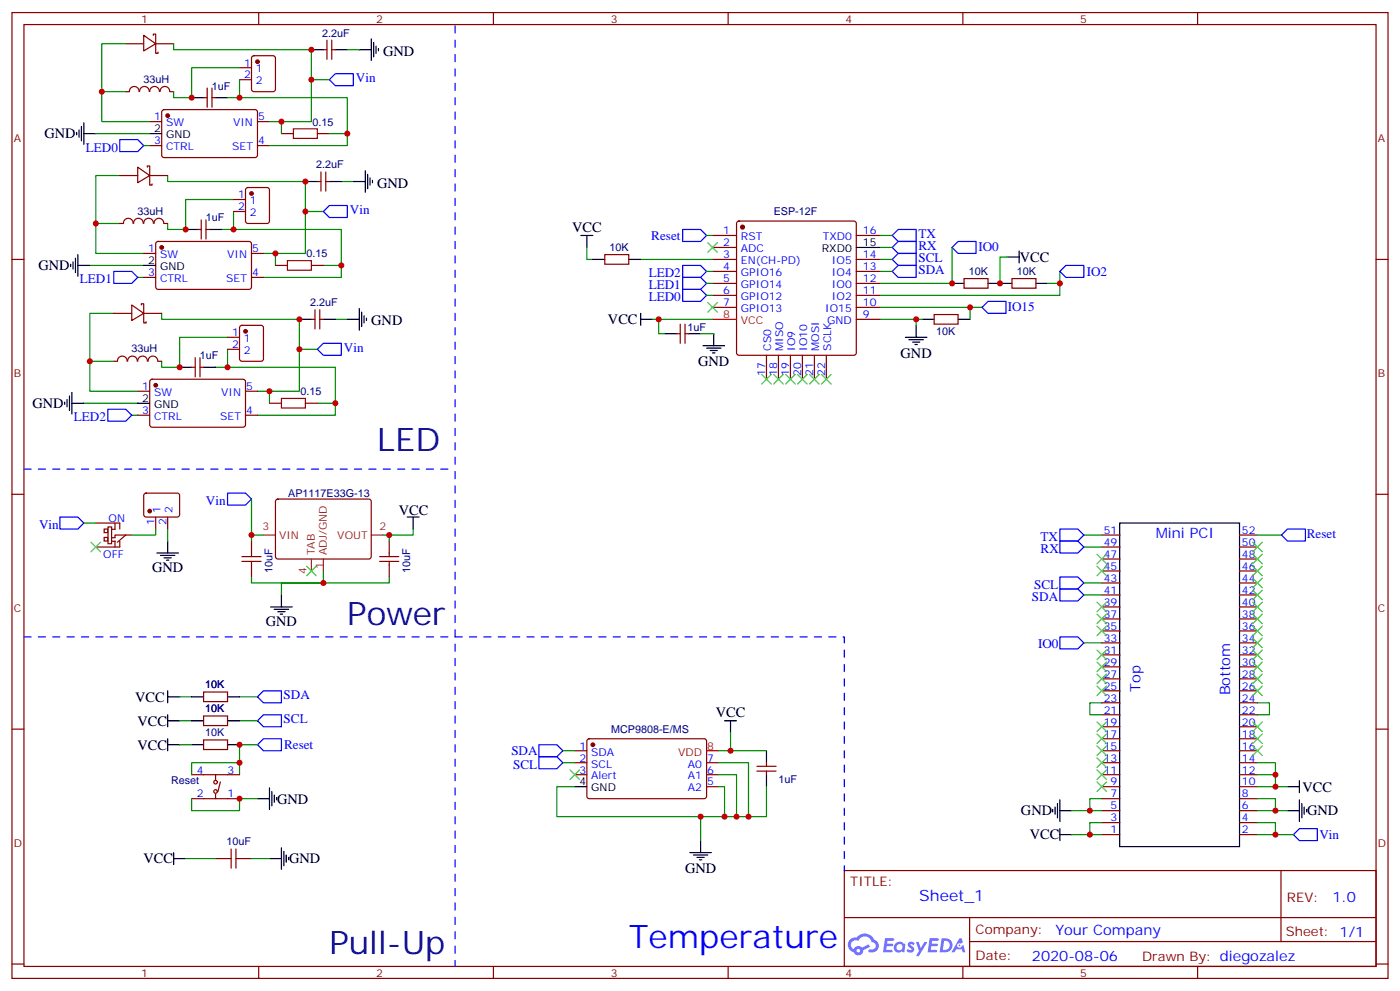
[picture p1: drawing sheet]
<svg xmlns="http://www.w3.org/2000/svg" width="412mm" height="292mm" viewBox="0 0 412 292" stroke-linecap="round" stroke-linejoin="round" font-family="sans-serif">
<g fill="none" stroke="#870000" stroke-width=".35">
<path d="M3.5 3.7h405.4v284.3h-405.4zM7.1 7.2h398.2v277.3h-398.2zM76.2 3.7v3.5M145.3 3.7v3.5M214.5 3.7v3.5M283.6 3.7v3.5M352.8 3.7v3.5M3.5 76.4h3.6M405.3 76.4h3.6M3.5 145.5h3.6M405.3 145.5h3.6M3.5 214.7h3.6"/>
<path d="M405.3 214.7h3.6M248.7 256.3h156.6v28.2h-156.6zM377.3 256.3v20.9M248.7 270.1h156.5M285.6 277.2h119.6M285.6 270.1v14.2M3.5 283.8h3.6M76.2 284.5v3.5M145.3 284.5v3.5M214.5 284.5v3.5M283.6 284.5v3.5M352.8 284.5v3.5"/>
<path d="M405.3 283.8h3.6"/>
</g>
<g fill="#5487ff">
<path d="M267.7 277.5a1.22 1.22 0 0 1 1.7 .2l-.4 .6a.47 .47 0 0 0-.3-.4 .47 .47 0 0 0-.5 .2l.1 .2a1.14 1.14 0 0 1 .8 1.8 1.14 1.14 0 0 1-1.9 0l-.2-.2 .5-.6 .7 .5a.29 .29 0 0 0 .3-.3 .29 .29 0 0 0-.2-.3 1.04 1.04 0 0 1-.6-1.7z"/>
<path d="M260.7 276.2h2.4l.3 .2-.2 .5-1.8 .1-.1 .8h1.5l.3 .4-.3 .4h-1.6l-.2 1.1h1.7l.2 .3-.2 .3-2.6 .1z"/>
<path d="M273.8 276.2h2.4l.3 .2-.1 .5-1.8 .1-.2 .8h1.6l.3 .4-.4 .4-1.6-.1-.1 1.1 1.7 .1 .2 .3-.2 .3-2.6 .1z"/>
<path d="M282.6 276.2h.7l.3 1.3-.6 .3a.69 .69 0 0 0-1 .3 .69 .69 0 0 0 .4 .9 .69 .69 0 0 0 .9-.6l.5-.2 .6 2.2h-.8l-.2-.9h-1.8l-.5 .9h-.8z"/>
<path d="M269.8 277.3h.8l.6 1.8 1.1-1.8h.9l-2.6 4.2h-.8l.9-1.5z"/>
<path d="M277.4 276.2l-.6 4.2h1.3a2.11 2.11 0 0 0 2.5-2.1 2.11 2.11 0 0 0-2.5-2.1zM278.1 277a1.39 1.39 0 0 1 1.7 1.4 1.39 1.39 0 0 1-1.8 1.2h-.3z"/>
<path d="M263.7 277.8a1.54 1.54 0 0 0-.1 2.2 1.54 1.54 0 0 0 2.2 .1l.6 .3 .3-2.3-.2-.3h-.4a1.49 1.49 0 0 0-2.4 0zM264 278.8a.94 .94 0 0 1 1.8 0 .94 .94 0 0 1-1.8 0z"/>
<path d="M250.4 276.6a2.18 2.18 0 0 0 1.1 3.7 1.44 1.44 0 0 0 1.6 .9 1.44 1.44 0 0 0 1.2-1.4l2-1.1-.5-.7-1.9 1a1.47 1.47 0 0 0-2.4 .4 1.39 1.39 0 0 1-.7-1.9 1.39 1.39 0 0 1 2-.5 2.12 2.12 0 0 1 2.2-1.3 2.12 2.12 0 0 1 1.9 1.7 1.14 1.14 0 0 1 1.1 1.4 1.14 1.14 0 0 1-1.7 .7 .43 .43 0 0 0-.5 .4 .43 .43 0 0 0 .4 .5 1.98 1.98 0 0 0 2.5-1.2 1.98 1.98 0 0 0-1.2-2.6 3.1 3.1 0 0 0-5.3-.6l-.9 .1zM252.3 279.9a.55 .55 0 0 1 1.1 0 .55 .55 0 0 1-1.1 0z"/>
<circle cx="282.6" cy="278.3" r=".26"/>
</g>
<g fill="none" stroke="#870000" stroke-width=".35">
<path d="M37 12.9h5.3M42.3 10.4l3.6 2.5-3.6 2.1zM45.2 10.4v-.3h.7v5.6h.7v-.4M45.9 12.9h5.3M70.6 19.9h3.5M74.3 16.6l.5-.2h5.6l.7 .4v9.5l-.4 .6-5.9 .1-.7-.5v-9.4zM95.2 14.6h1.1M96.3 11.8v5.7M97.7 11.8v5.7M97.7 14.6h1.1M37 27h1.1M38.1 27a1.41 1.41 0 0 1 1.4-1.5 1.41 1.41 0 0 1 1.5 1.5"/>
<path d="M41.1 27a1.41 1.41 0 0 1 1.4-1.5 1.41 1.41 0 0 1 1.4 1.5M44.1 35.8h3.5M44.1 27a1.41 1.41 0 0 1 1.4-1.5 1.41 1.41 0 0 1 1.4 1.5M47.2 27a1.41 1.41 0 0 1 1.4-1.5 1.41 1.41 0 0 1 1.4 1.5M47.9 32.5l.4-.2h27.1l.4 .7v13l-.7 .4-27-.1-.5-.6v-12.7zM50.1 27h1.1M60 28.8h1M61 25.9v5.7M62.4 25.9v5.7M62.4 28.8h1.1M70.6 23.5h3.5M75.8 35.8h3.6"/>
<path d="M82.9 39.3h3.5M93.5 39.3h3.5M35.3 51.7h5.3M40.6 49.2l3.5 2.5-3.5 2.1zM43.4 49.2v-.3h.7v5.6h.7v-.3M44.1 42.9h3.5M44.1 51.7h5.3M68.8 58.7h3.5M72.6 55.4l.4-.2h5.7l.6 .4 .1 9.5-.5 .6-5.9 .1-.6-.5-.1-9.4zM75.8 42.9h3.6M93.5 53.4h1M94.5 50.6v5.7"/>
<path d="M96 50.6v5.7M96 53.4h1M35.3 65.8h1M36.4 65.8a1.41 1.41 0 0 1 1.4-1.5 1.41 1.41 0 0 1 1.4 1.5M39.4 65.8a1.41 1.41 0 0 1 1.4-1.5 1.41 1.41 0 0 1 1.4 1.5M42.3 74.6h3.6M42.4 65.8a1.41 1.41 0 0 1 1.4-1.5 1.41 1.41 0 0 1 1.4 1.5M45.4 65.8a1.41 1.41 0 0 1 1.4-1.5 1.41 1.41 0 0 1 1.4 1.5M46.1 71.3l.5-.2h27.1l.4 .7-.1 13-.6 .4-27.1-.1-.4-.6v-12.7zM48.3 65.8h1.1M58.2 67.6h1.1M59.3 64.7v5.7"/>
<path d="M60.7 64.7v5.7M60.7 67.6h1M68.8 62.3h3.5M74.1 74.6h3.5M81.1 78.1h3.6M91.7 78.1h3.5M178.2 75h7v2.8h-7zM209.9 69.3h7.1M209.9 72.8h7.1M209.9 76.4h7.1M209.9 79.9h7.1M217.2 65.3l.5-.2h33.8l.5 .2 .2 .5v38.1l-.2 .5-.5 .2h-33.8l-.5-.2-.2-.5v-38.1z"/>
<path d="M252.2 69.3h7.1M252.2 76.4h7.1M252.2 79.9h7.1M33.5 92.3h5.3M38.8 89.8l3.5 2.5-3.5 2.1zM41.6 89.8v-.4h.7v5.7h.7v-.4M42.3 81.7h3.6M42.3 92.3h5.3M67 99.3h3.6M70.8 96l.5-.2h5.6l.7 .4v9.5l-.5 .6-5.8 .1-.7-.5v-9.4zM74.1 81.7h3.5M91.7 94h1.1"/>
<path d="M92.8 91.2v5.6M94.2 94h1M94.2 91.2v5.6M199.3 98.2h1.1M200.4 95.4v5.7M201.8 95.4v5.7M201.8 98.2h1M209.9 83.4h7.1M209.9 87h7.1M209.9 90.5h7.1M252.2 83.4h7.1M252.2 87h7.1"/>
<path d="M252.2 90.5h7.1M252.2 94h7.1M275.2 92.6h7v2.8h-7zM284 82h7v2.8h-7zM298.1 82h7.1v2.8h-7.1zM33.5 106.4h1.1M34.6 106.3a1.41 1.41 0 0 1 1.4-1.5 1.41 1.41 0 0 1 1.4 1.5M37.6 106.3a1.41 1.41 0 0 1 1.4-1.5 1.41 1.41 0 0 1 1.4 1.5M40.6 115.2h3.5M40.6 106.3a1.41 1.41 0 0 1 1.4-1.5 1.41 1.41 0 0 1 1.4 1.5M43.6 106.3a1.41 1.41 0 0 1 1.4-1.5 1.41 1.41 0 0 1 1.5 1.5M44.3 111.9l.5-.2h27.1l.4 .7v12.9l-.7 .5-27.1-.1-.4-.6v-12.7z"/>
<path d="M46.6 106.4h1M56.4 108.1h1.1M57.5 105.3v5.6M58.9 105.3v5.6M58.9 108.1h1.1M67 102.8h3.6M72.3 115.2h3.5M79.4 118.7h3.5M90 118.7h3.5M225.8 104.6v7.1M229.3 104.6v7.1M232.8 104.6v7.1"/>
<path d="M236.4 104.6v7.1M239.9 104.6v7.1M243.4 104.6v7.1M40.6 122.2h3.5M72.3 122.2h3.5M28.2 154h7.1v1.8M30.7 155.8h1v1h-1zM30.7 158.2h1v1.1h-1zM31.8 155.1h1.1v5h-1.1zM32.9 155.8h1M32.9 158.3h1M32.9 159.4h1"/>
<path d="M33.9 154v1.8M33.9 159.3v1.7M35.3 159.3v1.7h-7.1M37 157.5h-3.1v.7M37 157.5h1.8M37 157.5l-2.4 2.1M42.6 145.4l.4-.2h9.5l.4 .7v5.9l-.7 .4h-9.4l-.5-.7v-5.6zM45.9 152.2v3.6M49.4 152.2v3.6M74.1 159.3v4.6M81.4 147.1l.4-.2 27.1 .1 .5 .6-.1 16.5-.6 .5-27.1-.1-.5-.6v-16.3zM114.7 159.3v4.6"/>
<path d="M324.6 157.5h5.2M365.1 157.5h5.3M71.3 165.3h5.6M71.3 163.9h5.6M74.1 165.3v4.6M111.8 165.3h5.7M111.8 163.9h5.7M114.7 165.3v4.6M324.6 161h5.2M324.6 178.7h5.2M324.6 175.2h5.2M324.6 171.6h5.2"/>
<path d="M324.6 168.1h5.2M324.6 164.6h5.2M365.1 161h5.3M365.1 178.7h5.3M365.1 175.2h5.3M365.1 171.6h5.3M365.1 168.1h5.3M365.1 164.6h5.3M324.6 199.8h5.2M324.6 196.3h5.2M324.6 192.8h5.2M324.6 189.3h5.2"/>
<path d="M324.6 185.7h5.2M324.6 182.2h5.2M365.1 199.8h5.3M365.1 196.3h5.3M365.1 192.8h5.3M365.1 189.3h5.3M365.1 185.7h5.3M365.1 182.2h5.3M60 217.8h7v2.9h-7zM60 210.8h7v2.8h-7zM60 203.7h7v2.9h-7zM173.1 217.7l.5-.2h34.1l.4 .7v16.5l-.7 .4h-34.1l-.4-.7v-16.2z"/>
<path d="M324.6 217.5h5.2M324.6 214h5.2M324.6 210.4h5.2M324.6 206.9h5.2M324.6 203.4h5.2M365.1 217.5h5.3M365.1 214h5.3M365.1 210.4h5.3M365.1 206.9h5.3M365.1 203.4h5.3M56.4 235.1h14.2M56.4 228.1h14.2"/>
<path d="M63.5 228.2v1.4M63.5 233.7v1.4M64.9 230.2l-.7 2.8M169.3 228.1h3.6M169.3 224.5h3.6M169.3 221h3.6M208.1 231.6h3.6M208.1 228.1h3.6M208.1 224.5h3.6M223 227h5.6M223 225.6h5.6M225.8 224.5v1.1"/>
<path d="M225.8 227v1.1M324.6 238.7h5.2M324.6 235.1h5.2M324.6 231.6h5.2M324.6 228.1h5.2M324.6 224.5h5.2M324.6 221h5.2M365.1 238.7h5.3M365.1 235.1h5.3M365.1 231.6h5.3M365.1 228.1h5.3M365.1 224.5h5.3"/>
<path d="M365.1 221h5.3M63.5 252.8h4.6M68.1 249.9v5.7M69.5 249.9v5.7M69.5 252.8h4.6M324.6 245.7h5.2M324.6 242.2h5.2M365.1 245.7h5.3M365.1 242.2h5.3"/>
<circle cx="63.5" cy="230.3" r=".53"/>
<circle cx="63.5" cy="233" r=".53"/>
</g>
<g fill="#870000" stroke="#870000" stroke-width=".35">
<circle cx="49.4" cy="34" r=".53"/>
<circle cx="218.7" cy="66.9" r=".53"/>
<circle cx="75.8" cy="18.2" r=".53"/>
<circle cx="74.1" cy="57" r=".53"/>
<circle cx="47.6" cy="72.8" r=".53"/>
<circle cx="72.3" cy="97.5" r=".53"/>
<circle cx="45.9" cy="113.4" r=".53"/>
<circle cx="174.6" cy="219.3" r=".53"/>
<circle cx="44.1" cy="150.5" r=".53"/>
</g>
<g fill="none" stroke="#000" stroke-width=".35">
<path d="M91.7 14.6h3.5M98.8 14.6h3.5M105.8 14.6h3.6M109.4 11.5v6.3M110.1 12.5v4.3M110.8 13.6v2.1M111.5 14.3v.7M22.6 39v.7M23.3 38.3v2.1M24 37.2v4.3M24.7 39.3h3.5M24.7 36.2v6.3"/>
<path d="M44.1 39.3h3.5M56.4 28.8h3.6M63.5 28.8h3.5M90 53.4h3.5M97 53.4h3.5M104.1 53.4h3.5M107.6 50.3v6.3M108.3 51.3v4.3M109 52.4v2.1M109.7 53.1v.7M20.8 77.8v.7M21.5 77.1v2.1"/>
<path d="M22.2 76v4.3M22.9 78.1h3.6M22.9 75v6.3M42.3 78.1h3.6M54.7 67.6h3.5M61.7 67.6h3.6M171.1 69.3h3.5M172.9 69.3v3.5M174.6 76.4h3.6M185.2 76.4h3.5M252.2 72.8h7.1M296.7 75.7h3.5"/>
<path d="M300.2 73.9v3.5M88.2 94h3.5M95.2 94h3.6M102.3 94h3.5M105.8 90.8v6.4M106.5 91.9v4.2M107.2 93v2.1M107.9 93.7v.7M188.7 94h3.6M188.7 92.3v3.5M195.8 98.2h3.5M202.8 98.2h3.6"/>
<path d="M210.3 98.2v3.6M266.7 99.3h6.3M269.9 95.8v3.5M271.6 94h3.6M280.5 83.4h3.5M282.2 94h3.6M291 83.4h7.1M305.2 83.4h3.5M19 118.4v.7M19.8 117.7v2.1M20.5 116.6v4.2M21.2 118.7h3.5"/>
<path d="M21.2 115.5v6.4M40.6 118.7h3.5M52.9 108.1h3.5M60 108.1h3.5M207.1 101.8h6.3M208.1 102.5h4.3M209.2 103.2h2.1M209.9 103.9h.7M267.8 100h4.2M268.8 100.7h2.1M269.5 101.4h.7M49.4 159.3v3.5"/>
<path d="M119.9 152.2h3.6M121.7 152.2v3.6M329.8 154h35.3v95.2h-35.3zM46.2 162.8h6.4M47.3 163.5h4.2M48.3 164.2h2.1M49 164.9h.7M79.7 178.7h6.4M80.8 179.4h4.2M82.9 175.2v3.5M81.8 180.1h2.2M82.5 180.8h.8"/>
<path d="M49.4 203.4v3.5M49.4 210.4v3.6M49.4 217.5v3.5M49.4 205.1h3.5M49.4 219.3h3.5M49.4 212.2h3.5M56.4 205.1h3.6M56.4 219.3h3.6M56.4 212.2h3.6M67 205.1h3.6M67 219.3h3.6M67 212.2h3.6"/>
<path d="M213.4 212.2h3.6M215.2 212.2v3.5M75.8 235.1h3.6M79.4 232v6.3M80.1 233v4.2M80.8 234.1v2.1M81.5 234.8v.7M169.3 231.6h3.6M225.8 221v3.5M225.8 228.1v3.5M310.1 238.3v.7M310.8 237.6v2.1"/>
<path d="M311.5 236.5v4.3M312.2 235.5v6.3M312.2 238.7h3.5M379.2 238.7h3.6M379.2 231.6h3.6M382.8 229.8v3.6M382.8 235.5v6.3M383.5 236.5v4.3M384.2 237.6v2.1M384.9 238.3v.7M51.2 252.8h3.5M51.2 251v3.5"/>
<path d="M79.4 252.8h3.5M82.9 249.6v6.3M83.6 250.6v4.3M84.3 251.7v2.1M85 252.4v.7M203.2 251h6.3M204.3 251.7h4.2M205.3 252.4h2.1M206 253.1h.7M206.4 247.5v3.5M312.2 245.7h3.5M312.2 243.9v3.6"/>
</g>
<g fill="none" stroke="#00f" stroke-width=".35">
<path d="M98.8 21.7h5.3v3.5h-5.3l-1.8-1.7zM35.3 41.1h5.3l1.7 1.8-1.7 1.7h-5.3zM33.5 79.9h5.3l1.8 1.8-1.8 1.7h-5.3zM95.2 62.3l1.8-1.8h5.3v3.5h-5.3zM201.1 67.6h5.3l1.7 1.7-1.7 1.8h-5.3zM201.1 78.1h5.3l1.7 1.8-1.7 1.8h-5.3zM262.8 76.4l1.8-1.8h5.3v3.5h-5.3zM262.8 79.9l1.8-1.8h5.3v3.6h-5.3zM262.8 72.8l1.8-1.7h5.3v3.5h-5.3zM262.8 69.3l1.8-1.7h5.3v3.5h-5.3zM280.5 72.8l1.7-1.7h5.3v3.5h-5.3zM312.2 79.9l1.8-1.8h5.3v3.6h-5.3z"/>
<path d="M201.1 85.2h5.3l1.7 1.8-1.7 1.7h-5.3zM201.1 81.7h5.3l1.7 1.7-1.7 1.8h-5.3zM289.3 90.5l1.7-1.8h5.3v3.6h-5.3zM93.5 102.8l1.7-1.7h5.3v3.5h-5.3zM31.7 120.5h5.3l1.8 1.7-1.8 1.8h-5.3zM17.6 152.2h5.3l1.8 1.8-1.8 1.8h-5.3zM67 145.2h5.3l1.8 1.7-1.8 1.8h-5.3zM312.2 159.3h5.3l1.8 1.7-1.8 1.8h-5.3zM312.2 155.8h5.3l1.8 1.7-1.8 1.8h-5.3zM377.5 157.5l1.7-1.7h5.3v3.5h-5.3zM312.2 169.9h5.3l1.8 1.7-1.8 1.8h-5.3zM312.2 173.4h5.3l1.8 1.8-1.8 1.7h-5.3z"/>
<path d="M312.2 187.5h5.3l1.8 1.8-1.8 1.7h-5.3zM75.8 212.2l1.8-1.8h5.3v3.6h-5.3zM75.8 219.3l1.8-1.8h5.3v3.5h-5.3zM77.6 203.4h5.3v3.5h-5.3l-1.8-1.8zM158.7 219.3h5.3l1.8 1.7-1.8 1.8h-5.3zM158.7 222.8h5.3l1.8 1.7-1.8 1.8h-5.3zM381 245.7l1.8-1.8h5.3v3.6h-5.3z"/>
</g>
<g fill="none" stroke="#008700" stroke-width=".35">
<path d="M37 12.9h-7v14.1M51.2 12.9v1.7h40.5v21.2h-12.3M70.6 19.9h-14.2v8.9h-5.2v-1.8M102.3 14.6h3.5M28.2 39.3h15.9M37 27h-7v8.8h14.1M67 28.8h35.3v14.1h-22.9M70.6 23.5v5.3M82.9 35.8v3.5M91.7 23.5h5.3M97 39.3h5.3M35.3 51.7h-7.1v14.1"/>
<path d="M42.3 42.9h1.8M49.4 51.7v1.7h40.6v21.2h-12.4M68.8 58.7h-14.1v8.9h-5.3v-1.8M100.5 53.4h3.6M26.5 78.1h15.8M35.3 65.8h-7.1v8.8h14.1M65.3 67.6h35.2v14.1h-22.9M68.8 62.3v5.3M81.1 74.6v3.5M90 62.3h5.2M95.2 78.1h5.3M172.9 72.8v3.6h1.7"/>
<path d="M188.7 76.4h21.2M208.1 79.9h1.8M208.1 69.3h1.8M259.3 76.4h3.5M259.3 79.9h3.5M259.3 69.3h3.5M259.3 72.8h3.5M280.5 72.8v10.6h-21.2M296.7 75.7h-2.1v7.7M312.2 79.9v7.1h-52.9M33.5 92.3h-7v14.1M40.6 81.7h1.7"/>
<path d="M47.6 92.3v1.7h40.6v21.2h-12.4M67 99.3h-14.1v8.8h-5.3v-1.7M98.8 94h3.5M192.3 94h17.6M194 94v4.2h1.8M206.4 98.2h3.9M208.1 83.4h1.8M208.1 87h1.8M259.3 94h10.6v1.8M259.3 90.5h30M269.9 94h1.7M285.8 90.5v3.5"/>
<path d="M308.7 83.4h3.5M24.7 118.7h15.9M33.5 106.4h-7v8.8h14.1M63.5 108.1h35.3v14.1h-23M67 102.8v5.3M79.4 115.2v3.5M88.2 102.8h5.3M93.5 118.7h5.3M38.8 122.2h1.8M24.7 154h3.5M45.9 155.8v1.7h-7.1M49.4 155.8v3.5"/>
<path d="M74.1 146.9v10.6M77.6 157.5h-3.5v1.8M112.9 157.5h1.8v1.8M121.7 155.8v1.7h-7M319.3 157.5h5.3M370.4 157.5h7.1M74.1 169.9v1.7h40.6v-1.7M95.2 168.1v3.5h-12.3v3.6M319.3 161h5.3M319.3 171.6h5.3M319.3 175.2h5.3M319.3 189.3h5.3"/>
<path d="M52.9 205.1h3.5M52.9 212.2h3.5M52.9 219.3h3.5M70.6 205.1h5.2M70.6 212.2h5.2M75.8 219.3h-5.2v8.8M215.2 215.7v5.3M324.6 206.9h-3.6v3.5h3.6M370.4 206.9h3.5v3.5h-3.5M56.4 235.1v3.6h14.2v-3.6h5.2M70.6 224.5h-14.2v3.6M165.8 221h3.5"/>
<path d="M165.8 224.5h3.5M169.3 231.6h-5.3v8.8h42.4v7.1M211.7 228.1h5.3v12.3M211.7 231.6h1.7v8.8M211.7 224.5h8.8v15.9M211.7 221h14.1M225.8 231.6v8.8h-19.4M315.7 238.7h8.9M324.6 235.1h-3.6v3.6M370.4 235.1h5.3v3.6M370.4 228.1h5.3v3.5M370.4 224.5h5.3v3.6"/>
<path d="M370.4 238.7h8.8M370.4 231.6h8.8M54.7 252.8h8.8M74.1 252.8h5.3M315.7 245.7h5.3M324.6 242.2h-3.6v3.5h3.6M370.4 242.2h5.3v3.5M370.4 245.7h10.6"/>
</g>
<path d="M86.4 37.9h7.1v2.8h-7.1zM84.7 76.7h7v2.9h-7zM82.9 117.3h7.1v2.8h-7.1z" fill="none" stroke="#a10000" stroke-width=".35"/>
<path d="M77.6 157.5h3.5M109.4 157.5h3.5M91.7 164.6v3.5M95.2 164.6v3.5" fill="none" stroke="#8c2424" stroke-width=".35"/>
<g fill="none" stroke="#3c3" stroke-width=".35">
<path d="M208.5 71.4l2.8 2.9M211.3 71.4l-2.8 2.9M208.5 89.1l2.8 2.8M211.3 89.1l-2.8 2.8M224.4 110.2l2.8 2.9M227.2 110.2l-2.8 2.9M227.9 110.2l2.8 2.9M230.7 110.2l-2.8 2.9M231.4 110.2l2.8 2.9M234.2 110.2l-2.8 2.9M234.9 110.2l2.9 2.9M237.8 110.2l-2.9 2.9"/>
<path d="M238.5 110.2l2.8 2.9M241.3 110.2l-2.8 2.9M242 110.2l2.8 2.9M244.8 110.2l-2.8 2.9M26.8 159.6l2.8 2.9M29.6 159.6l-2.8 2.9M369 159.6l2.8 2.9M371.8 159.6l-2.8 2.9M90.3 166.7l2.8 2.8M93.1 166.7l-2.8 2.8M323.1 177.3l2.9 2.8M323.1 163.2l2.9 2.8"/>
<path d="M323.1 166.7l2.9 2.8M326 177.3l-2.9 2.8M326 163.2l-2.9 2.8M326 166.7l-2.9 2.8M369 163.2l2.8 2.8M369 166.7l2.8 2.8M369 170.2l2.8 2.8M369 173.7l2.8 2.9M369 177.3l2.8 2.8M371.8 170.2l-2.8 2.8M371.8 166.7l-2.8 2.8M371.8 163.2l-2.8 2.8"/>
<path d="M371.8 173.7l-2.8 2.9M371.8 177.3l-2.8 2.8M323.1 198.4l2.9 2.9M323.1 194.9l2.9 2.8M323.1 191.4l2.9 2.8M323.1 184.3l2.9 2.8M323.1 180.8l2.9 2.8M326 198.4l-2.9 2.9M326 194.9l-2.9 2.8M326 191.4l-2.9 2.8M326 184.3l-2.9 2.8M326 180.8l-2.9 2.8"/>
<path d="M369 180.8l2.8 2.8M369 184.3l2.8 2.8M369 187.9l2.8 2.8M369 191.4l2.8 2.8M369 194.9l2.8 2.8M369 198.4l2.8 2.9M371.8 180.8l-2.8 2.8M371.8 184.3l-2.8 2.8M371.8 187.9l-2.8 2.8M371.8 191.4l-2.8 2.8M371.8 194.9l-2.8 2.8M371.8 198.4l-2.8 2.9"/>
<path d="M323.1 216.1l2.9 2.8M323.1 212.5l2.9 2.9M323.1 202l2.9 2.8M323.1 219.6l2.9 2.8M326 216.1l-2.9 2.8M326 212.5l-2.9 2.9M326 202l-2.9 2.8M326 219.6l-2.9 2.8M369 202l2.8 2.8M369 212.5l2.8 2.9M369 216.1l2.8 2.8M369 219.6l2.8 2.8"/>
<path d="M371.8 202l-2.8 2.8M371.8 212.5l-2.8 2.9M371.8 216.1l-2.8 2.8M371.8 219.6l-2.8 2.8M167.9 226.7l2.8 2.8M170.7 226.7l-2.8 2.8M323.1 223.1l2.9 2.9M323.1 226.7l2.9 2.8M323.1 230.2l2.9 2.8M326 223.1l-2.9 2.9M326 230.2l-2.9 2.8M326 226.7l-2.9 2.8"/>
</g>
<path d="M134.1 7.6v276.9M7.1 138.1h127M7.1 187.5h127M134.1 187.5h114.6v68.8" fill="none" stroke="#00f" stroke-width=".35" stroke-dasharray="2.1 2.1"/>
<path d="M209.9 94h7.1M208.1 221h3.6" fill="none" stroke="#f00" stroke-width=".35"/>
<g fill="#c00">
<circle cx="114.7" cy="157.5" r=".88"/>
<circle cx="74.1" cy="157.5" r=".88"/>
<circle cx="321" cy="245.7" r=".88"/>
<circle cx="321" cy="238.7" r=".88"/>
<circle cx="285.8" cy="90.5" r=".88"/>
<circle cx="269.9" cy="94" r=".88"/>
<circle cx="294.6" cy="83.4" r=".88"/>
<circle cx="312.2" cy="83.4" r=".88"/>
<circle cx="70.6" cy="224.5" r=".88"/>
<circle cx="70.6" cy="235.1" r=".88"/>
<circle cx="70.6" cy="219.3" r=".88"/>
<circle cx="280.5" cy="83.4" r=".88"/>
<circle cx="194" cy="94" r=".88"/>
<circle cx="95.3" cy="171.6" r=".88"/>
<circle cx="30" cy="27" r=".88"/>
<circle cx="56.4" cy="28.8" r=".88"/>
<circle cx="70.6" cy="28.8" r=".88"/>
<circle cx="91.7" cy="14.6" r=".88"/>
<circle cx="82.9" cy="35.8" r=".88"/>
<circle cx="102.3" cy="39.3" r=".88"/>
<circle cx="91.7" cy="23.5" r=".88"/>
<circle cx="90" cy="62.3" r=".88"/>
<circle cx="100.5" cy="78.1" r=".88"/>
<circle cx="81.1" cy="74.6" r=".88"/>
<circle cx="90" cy="53.4" r=".88"/>
<circle cx="68.8" cy="67.6" r=".88"/>
<circle cx="54.7" cy="67.6" r=".88"/>
<circle cx="28.2" cy="65.8" r=".88"/>
<circle cx="88.2" cy="102.8" r=".88"/>
<circle cx="98.8" cy="118.7" r=".88"/>
<circle cx="79.4" cy="115.2" r=".88"/>
<circle cx="88.2" cy="94" r=".88"/>
<circle cx="67" cy="108.1" r=".88"/>
<circle cx="52.9" cy="108.1" r=".88"/>
<circle cx="26.5" cy="106.4" r=".88"/>
<circle cx="215.2" cy="221" r=".88"/>
<circle cx="220.5" cy="240.4" r=".88"/>
<circle cx="206.4" cy="240.4" r=".88"/>
<circle cx="217" cy="240.4" r=".88"/>
<circle cx="213.4" cy="240.4" r=".88"/>
<circle cx="375.7" cy="238.7" r=".88"/>
<circle cx="375.7" cy="231.6" r=".88"/>
<circle cx="375.7" cy="228.1" r=".88"/>
<circle cx="375.7" cy="245.7" r=".88"/>
</g>
<g font-size="9.5" fill="#009">
<text x="111.1" y="132.8">LED</text>
<text x="102.3" y="184">Power</text>
<text x="97" y="281">Pull-Up</text>
</g>
<text font-size="9.5" fill="#00f" x="185.2" y="279.2">Temperature</text>
<text font-size="4.6" fill="#00f" x="270.8" y="265.3">Sheet_1</text>
<g font-size="4.2">
<text x="112.9" y="16.4">GND</text>
<text x="13.1" y="40.7">GND</text>
<text x="111.1" y="55.2">GND</text>
<text x="168.5" y="68.2">VCC</text>
<text x="300.4" y="77.1">VCC</text>
<text x="11.4" y="79.6">GND</text>
<text x="109.4" y="95.8">GND</text>
<text x="179.1" y="95.5">VCC</text>
<text x="205.7" y="107.9">GND</text>
<text x="265.3" y="105.4">GND</text>
<text x="9.6" y="120.1">GND</text>
<text x="117.5" y="151.5">VCC</text>
<text x="44.8" y="168.5">GND</text>
<text x="78.3" y="184.3">GND</text>
<text x="39.8" y="206.5">VCC</text>
<text x="40.5" y="213.6">VCC</text>
<text x="210.8" y="211.1">VCC</text>
<text x="40.5" y="220.7">VCC</text>
<text x="383.7" y="233">VCC</text>
<text x="81.7" y="236.6">GND</text>
<text x="300.8" y="240.1">GND</text>
<text x="385.1" y="240.1">GND</text>
<text x="303.3" y="247.1">VCC</text>
<text x="42.3" y="254.2">VCC</text>
<text x="85.2" y="254.2">GND</text>
<text x="201.8" y="257">GND</text>
</g>
<g font-size="4.2" fill="#00f">
<text x="340.4" y="158.3">Mini PCI</text>
<text x="335.9" y="203.7" transform="rotate(-90 335.9 203.7)">Top</text>
<text x="362.3" y="204.7" transform="rotate(-90 362.3 204.7)">Bottom</text>
<text x="392.5" y="265.6">1.0</text>
<text x="310.9" y="275.1">Your Company</text>
<text x="304" y="282.9">2020-08-06</text>
</g>
<g font-size="3.9" fill="#00f">
<text x="104.8" y="24.2">Vin</text>
<text x="25.3" y="44.6">LED0</text>
<text x="103.1" y="63">Vin</text>
<text x="191.8" y="70.6">Reset</text>
<text x="270.5" y="70">TX</text>
<text x="270.5" y="77.1">SCL</text>
<text x="270.5" y="73.6">RX</text>
<text x="288.2" y="73.8">IO0</text>
<text x="23.5" y="83.4">LED1</text>
<text x="191.1" y="81.7">LED2</text>
<text x="270.5" y="80.6">SDA</text>
<text x="320.1" y="81.2">IO2</text>
<text x="191.1" y="88.7">LED0</text>
<text x="191.1" y="85.2">LED1</text>
<text x="296.8" y="91.4">IO15</text>
<text x="101.3" y="103.5">Vin</text>
<text x="21.8" y="124">LED2</text>
<text x="60.7" y="148.7">Vin</text>
<text x="11.5" y="155.8">Vin</text>
<text x="306.5" y="159.3">TX</text>
<text x="384.9" y="158.4">Reset</text>
<text x="306.5" y="162.9">RX</text>
<text x="304.6" y="173.4">SCL</text>
<text x="304" y="177">SDA</text>
<text x="305.8" y="190.8">IO0</text>
<text x="83.6" y="205.8">SDA</text>
<text x="83.6" y="212.9">SCL</text>
<text x="83.7" y="220.6">Reset</text>
<text x="150.6" y="222.3">SDA</text>
<text x="151.2" y="226.3">SCL</text>
<text x="388.7" y="247">Vin</text>
</g>
<g font-size="3.9" fill="#800">
<text x="250.5" y="260.9">TITLE:</text>
<text x="379.1" y="265.6">REV:</text>
<text x="287.4" y="275.1">Company:</text>
<text x="378.7" y="275.7">Sheet: 1/1</text>
<text x="287.4" y="282.8">Date:</text>
<text x="336.4" y="282.8">Drawn By: diegozalez</text>
</g>
<g font-size="3.2" fill="#800">
<text x="41.6" y="6.7">1</text>
<text x="110.8" y="6.7">2</text>
<text x="179.9" y="6.7">3</text>
<text x="249.1" y="6.7">4</text>
<text x="318.2" y="6.7">5</text>
<text x="4.1" y="41.8">A</text>
<text x="405.9" y="41.8">A</text>
<text x="4.1" y="110.9">B</text>
<text x="405.9" y="110.9">B</text>
<text x="4.1" y="180.1">C</text>
<text x="405.9" y="180.1">C</text>
<text x="4.1" y="249.2">D</text>
<text x="405.9" y="249.2">D</text>
<text x="41.6" y="287.5">1</text>
<text x="110.8" y="287.5">2</text>
<text x="179.9" y="287.5">3</text>
<text x="249.1" y="287.5">4</text>
<text x="318.2" y="287.5">5</text>
</g>
<g font-size="3.2" fill="#000080">
<text x="94.9" y="10.8">2.2uF</text>
<text x="42.3" y="24.4">33uH</text>
<text x="62.4" y="26.4">1uF</text>
<text x="92" y="37">0.15</text>
<text x="93.1" y="49.6">2.2uF</text>
<text x="40.5" y="63.2">33uH</text>
<text x="60.7" y="65.2">1uF</text>
<text x="227.9" y="63.4">ESP-12F</text>
<text x="90.3" y="75.8">0.15</text>
<text x="179.6" y="73.9">10K</text>
<text x="285.4" y="81">10K</text>
<text x="299.5" y="81">10K</text>
<text x="91.4" y="90.1">2.2uF</text>
<text x="202.5" y="97.3">1uF</text>
<text x="275.8" y="98.7">10K</text>
<text x="38.7" y="103.8">33uH</text>
<text x="58.9" y="105.8">1uF</text>
<text x="88.5" y="116.4">0.15</text>
<text x="84.9" y="146.3">AP1117E33G-13</text>
<text x="80.2" y="168.5" transform="rotate(-90 80.2 168.5)">10uF</text>
<text x="120.8" y="168.5" transform="rotate(-90 120.8 168.5)">10uF</text>
<text x="60.5" y="202.7">10K</text>
<text x="60.5" y="209.7">10K</text>
<text x="180" y="215.8">MCP9808-E/MS</text>
<text x="60.5" y="216.8">10K</text>
<text x="50.4" y="230.9">Reset</text>
<text x="229.3" y="230.6">1uF</text>
<text x="66.7" y="248.9">10uF</text>
</g>
<g font-size="3.2" fill="#00f">
<text x="71.9" y="23.1">2</text>
<text x="71.9" y="19.6">1</text>
<text x="75.4" y="21.3">1</text>
<text x="75.4" y="24.9">2</text>
<text x="45.4" y="35.5">1</text>
<text x="76" y="35.5">5</text>
<text x="48.9" y="37.2">SW</text>
<text x="68.7" y="37.2">VIN</text>
<text x="45.4" y="42.5">3</text>
<text x="48.9" y="44.3">CTRL</text>
<text x="68.4" y="44.3">SET</text>
<text x="76" y="42.5">4</text>
<text x="70.1" y="58.4">1</text>
<text x="70.1" y="61.9">2</text>
<text x="73.6" y="63.7">2</text>
<text x="73.6" y="60.1">1</text>
<text x="213" y="69">1</text>
<text x="218.3" y="70.7">RST</text>
<text x="242.3" y="70.7">TXD0</text>
<text x="254.2" y="69">16</text>
<text x="43.7" y="74.3">1</text>
<text x="47.2" y="76">SW</text>
<text x="66.9" y="76">VIN</text>
<text x="74.3" y="74.3">5</text>
<text x="213" y="72.5">2</text>
<text x="213" y="76">3</text>
<text x="218.3" y="74.3">ADC</text>
<text x="218.3" y="77.8">EN(CH-PD)</text>
<text x="245.1" y="77.8">IO5</text>
<text x="254.2" y="76">14</text>
<text x="43.7" y="81.3">3</text>
<text x="47.2" y="83.1">CTRL</text>
<text x="66.6" y="83.1">SET</text>
<text x="74.3" y="81.3">4</text>
<text x="213" y="79.6">4</text>
<text x="213" y="83.1">5</text>
<text x="218.3" y="81.3">GPIO16</text>
<text x="245.1" y="81.3">IO4</text>
<text x="254.2" y="83.1">12</text>
<text x="254.2" y="79.6">13</text>
<text x="213" y="86.6">6</text>
<text x="218.3" y="84.8">GPIO14</text>
<text x="218.3" y="88.4">GPIO12</text>
<text x="245.1" y="88.4">IO2</text>
<text x="245.1" y="84.8">IO0</text>
<text x="254.2" y="86.6">11</text>
<text x="213" y="90.1">7</text>
<text x="218.3" y="91.9">GPIO13</text>
<text x="243.1" y="91.9">IO15</text>
<text x="243.6" y="95.4">GND</text>
<text x="254.2" y="93.7">9</text>
<text x="254.2" y="90.1">10</text>
<text x="68.4" y="99">1</text>
<text x="71.9" y="100.7">1</text>
<text x="68.4" y="102.5">2</text>
<text x="71.9" y="104.2">2</text>
<text x="227.2" y="103.3" transform="rotate(-90 227.2 103.3)">CS0</text>
<text x="230.7" y="103.3" transform="rotate(-90 230.7 103.3)">MISO</text>
<text x="234.2" y="103.3" transform="rotate(-90 234.2 103.3)">IO9</text>
<text x="237.8" y="103.3" transform="rotate(-90 237.8 103.3)">IO10</text>
<text x="241.3" y="103.3" transform="rotate(-90 241.3 103.3)">MOSI</text>
<text x="244.8" y="103.3" transform="rotate(-90 244.8 103.3)">SCLK</text>
<text x="225.4" y="110.6" transform="rotate(-90 225.4 110.6)">17</text>
<text x="229" y="110.6" transform="rotate(-90 229 110.6)">18</text>
<text x="232.5" y="110.6" transform="rotate(-90 232.5 110.6)">19</text>
<text x="236" y="110.6" transform="rotate(-90 236 110.6)">20</text>
<text x="239.5" y="110.6" transform="rotate(-90 239.5 110.6)">21</text>
<text x="243.1" y="110.6" transform="rotate(-90 243.1 110.6)">22</text>
<text x="41.9" y="114.8">1</text>
<text x="45.4" y="116.6">SW</text>
<text x="65.1" y="116.6">VIN</text>
<text x="72.5" y="114.8">5</text>
<text x="41.9" y="121.9">3</text>
<text x="45.4" y="123.6">CTRL</text>
<text x="64.9" y="123.6">SET</text>
<text x="72.5" y="121.9">4</text>
<text x="32" y="153.6">ON</text>
<text x="45.5" y="154.4" transform="rotate(-90 45.5 154.4)">1</text>
<text x="47.3" y="150.9" transform="rotate(-90 47.3 150.9)">1</text>
<text x="49" y="154.4" transform="rotate(-90 49 154.4)">2</text>
<text x="50.8" y="150.9" transform="rotate(-90 50.8 150.9)">2</text>
<text x="325.1" y="160.7">49</text>
<text x="325.1" y="157.2">51</text>
<text x="365.8" y="160.7">50</text>
<text x="365.8" y="157.2">52</text>
<text x="30.4" y="164.2">OFF</text>
<text x="325.1" y="167.7">45</text>
<text x="325.1" y="164.2">47</text>
<text x="365.8" y="167.7">46</text>
<text x="365.8" y="164.2">48</text>
<text x="325.1" y="171.3">43</text>
<text x="365.8" y="171.3">44</text>
<text x="325.1" y="178.3">39</text>
<text x="325.1" y="174.8">41</text>
<text x="365.8" y="178.3">40</text>
<text x="365.8" y="174.8">42</text>
<text x="325.1" y="185.4">35</text>
<text x="325.1" y="181.9">37</text>
<text x="365.8" y="185.4">36</text>
<text x="365.8" y="181.9">38</text>
<text x="325.1" y="188.9">33</text>
<text x="365.8" y="188.9">34</text>
<text x="325.1" y="196">29</text>
<text x="325.1" y="192.4">31</text>
<text x="365.8" y="196">30</text>
<text x="365.8" y="192.4">32</text>
<text x="325.1" y="203">25</text>
<text x="325.1" y="199.5">27</text>
<text x="365.8" y="203">26</text>
<text x="365.8" y="199.5">28</text>
<text x="325.1" y="206.6">23</text>
<text x="365.8" y="206.6">24</text>
<text x="325.1" y="213.6">19</text>
<text x="325.1" y="210.1">21</text>
<text x="365.8" y="213.6">20</text>
<text x="365.8" y="210.1">22</text>
<text x="170.7" y="220.7">1</text>
<text x="325.1" y="220.7">15</text>
<text x="325.1" y="217.1">17</text>
<text x="365.8" y="220.7">16</text>
<text x="365.8" y="217.1">18</text>
<text x="58" y="227.7">4</text>
<text x="67" y="227.7">3</text>
<text x="170.7" y="224.2">2</text>
<text x="170.7" y="227.7">3</text>
<text x="174.2" y="222.4">SDA</text>
<text x="174.2" y="226">SCL</text>
<text x="202.6" y="226">A0</text>
<text x="208.3" y="227.7">6</text>
<text x="208.3" y="224.2">7</text>
<text x="325.1" y="227.7">11</text>
<text x="325.1" y="224.2">13</text>
<text x="365.8" y="227.7">12</text>
<text x="365.8" y="224.2">14</text>
<text x="174.2" y="229.5">Alert</text>
<text x="202.6" y="233">A2</text>
<text x="202.6" y="229.5">A1</text>
<text x="208.3" y="231.2">5</text>
<text x="327.1" y="231.2">9</text>
<text x="365.8" y="231.2">10</text>
<text x="58" y="234.8">2</text>
<text x="67" y="234.8">1</text>
<text x="327.1" y="238.3">5</text>
<text x="327.1" y="234.8">7</text>
<text x="365.8" y="238.3">6</text>
<text x="365.8" y="234.8">8</text>
<text x="327.1" y="245.4">1</text>
<text x="327.1" y="241.8">3</text>
<text x="365.8" y="245.4">2</text>
<text x="365.8" y="241.8">4</text>
</g>
<g font-size="3.2">
<text x="45.4" y="39">2</text>
<text x="48.9" y="40.7">GND</text>
<text x="43.7" y="77.8">2</text>
<text x="242.1" y="74.3">RXD0</text>
<text x="254.2" y="72.5">15</text>
<text x="47.2" y="79.6">GND</text>
<text x="41.9" y="118.4">2</text>
<text x="45.4" y="120.1">GND</text>
<text x="170.7" y="231.2">4</text>
<text x="174.2" y="233">GND</text>
</g>
<g font-size="3.2" fill="#f00">
<text x="213" y="93.7">8</text>
<text x="218.3" y="95.4">VCC</text>
<text x="208.3" y="220.7">8</text>
<text x="199.8" y="222.4">VDD</text>
</g>
<g font-size="3.2" fill="#8d2323">
<text x="77.4" y="156.1">3</text>
<text x="82.2" y="158.6">VIN</text>
<text x="99.4" y="158.6">VOUT</text>
<text x="111.8" y="156.1">2</text>
<text x="92.8" y="163.5" transform="rotate(-90 92.8 163.5)">TAB</text>
<text x="95.2" y="167.6" transform="rotate(-90 95.2 167.6)">1</text>
<text x="96.3" y="163.5" transform="rotate(-90 96.3 163.5)">ADJ/GND</text>
<text x="90.3" y="169.1" transform="rotate(-90 90.3 169.1)">4</text>
</g>
</svg>
